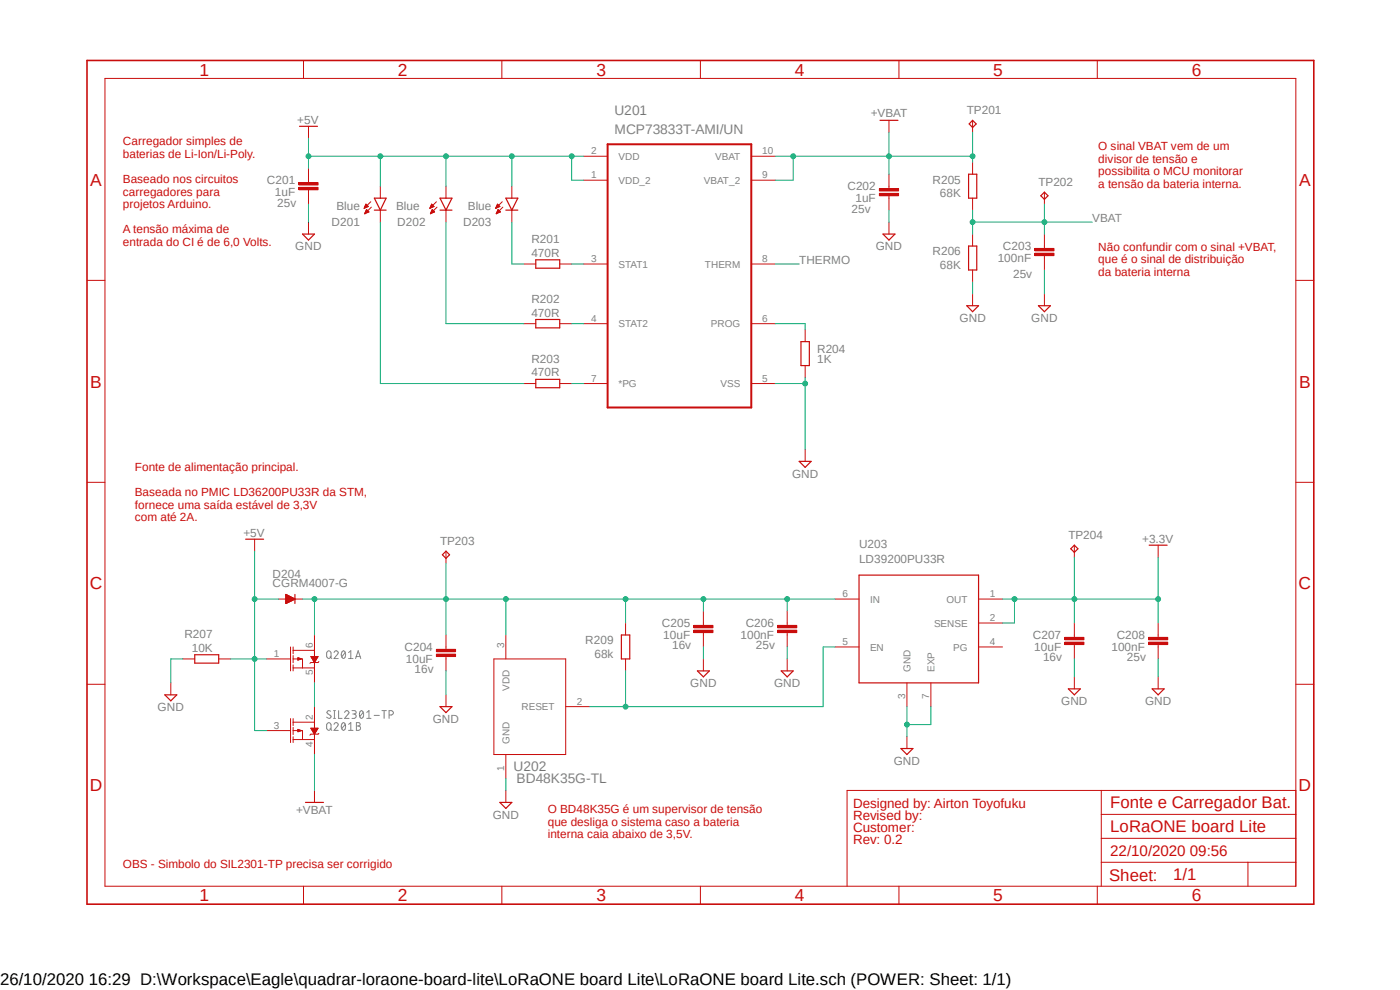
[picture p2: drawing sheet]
<svg xmlns="http://www.w3.org/2000/svg" width="297mm" height="210mm" viewBox="0 0 297 210" stroke-linecap="round" stroke-linejoin="round" font-family="sans-serif">
<path d="M17.9 12.5l261.2 179.9M279.1 12.5l-261.2 179.9" fill="none" stroke="#fff" stroke-width=".21"/>
<g fill="none" stroke="#808080" stroke-width=".21">
<path d="M69.4 138.3l.2-.2a.47 .47 0 0 1 .6 .4v.7a.47 .47 0 0 1-.4 .5 .47 .47 0 0 1-.5-.5zM70 139.3l.4 .4M70.9 138.4a.43 .43 0 0 1 .6-.3 .43 .43 0 0 1 .1 .7l-.7 .9h.9M72.7 138.1l.2-.1a.96 .96 0 0 1 0 1.7l-.3-.3a1.06 1.06 0 0 1 .1-1.3zM73.2 138.4l-.7 .9M74 139.7h.9M74 138.4l.4-.4v1.7M75.4 139.7l.6-1.7 .5 1.7M75.6 139.3h.8M69.4 153.5l.2-.1a.47 .47 0 0 1 .6 .4v.7a.47 .47 0 0 1-.4 .4 .47 .47 0 0 1-.5-.4zM70 154.6l.4 .3M70.1 150.9a.42 .42 0 0 0-.5-.1 .42 .42 0 0 0-.2 .5l.8 .7-.4 .4-.5-.3"/>
<path d="M70.8 152.4h.4M70.8 150.7h.4M70.9 153.7a.43 .43 0 0 1 .6-.4 .43 .43 0 0 1 .1 .7l-.7 .9h.9M71 150.7v1.7M71.8 150.7v1.7h.8M72.7 153.4l.2-.1a.96 .96 0 0 1 0 1.6l-.3-.2a1.06 1.06 0 0 1 .1-1.3zM73.1 151.1a.44 .44 0 0 1 .6-.3 .44 .44 0 0 1 .2 .7l-.8 .9h.9M73.2 153.7l-.7 .9M74 153.7l.4-.4v1.6M74 154.9h.9M74.7 150.7h.5a.36 .36 0 0 1 .4 .4 .36 .36 0 0 1-.4 .4h-.4M75.1 151.5a.47 .47 0 0 1 .5 .4 .47 .47 0 0 1-.5 .5h-.4"/>
<path d="M75.6 153.3h.5a.36 .36 0 0 1 .3 .3 .36 .36 0 0 1-.3 .4 .47 .47 0 0 1 .4 .5 .47 .47 0 0 1-.4 .4h-.5zM75.6 154h.5M76.5 150.8l.2-.1a1.02 1.02 0 0 1 0 1.7 1.02 1.02 0 0 1-.2-1.6zM77 151.1l-.7 .9M77.8 152.4h.9M77.8 151.1l.5-.4v1.7M79.4 151.8h1.1M81 150.7h1M81.5 150.7v1.7M82.5 151.7h.5a.47 .47 0 0 0 .5-.5 .47 .47 0 0 0-.5-.5h-.5v1.7"/>
</g>
<g fill="none" stroke="#c90d0c" stroke-width=".21">
<path d="M22.3 16.6h252.6v171.4h-252.6zM64.4 12.8v3.8M106.5 12.8v3.8M148.6 12.8v3.8M190.7 12.8v3.8M232.8 12.8v3.8M65.4 38.2v.5M18.5 59.5h3.8M65.4 40.3v.5M65.4 47.1v2.6M274.9 59.5h3.8M18.5 102.3h3.8"/>
<path d="M274.9 102.3h3.8M18.5 145.2h3.8M274.9 145.2h3.8M233.6 167.7v20.3M233.6 177.8h41.3M233.6 172.8h41.3M274.9 167.7h-95.2v20.3M64.4 188v3.8M106.5 188v3.8M148.6 188v3.8M190.7 188v3.8M232.8 188v3.8"/>
<path d="M233.6 182.9h41.3M264.8 182.9v5.1"/>
</g>
<path d="M18.5 12.8h260.2v179h-260.2z" fill="none" stroke="#c90d0c" stroke-width=".34"/>
<path d="M64.2 49.7h2.5l-1.3 1.2z" fill="none" stroke="#c90d0c" stroke-width=".25"/>
<path d="M63.4 39.8h4.1v.5h-4.1z" fill-rule="evenodd" fill="#c90d0c"/>
<path d="M63.4 39.8h4.1v.5h-4.1z" fill="none" stroke="#c90d0c" stroke-width=".21"/>
<path d="M63.4 38.7h4.1v.5h-4.1z" fill-rule="evenodd" fill="#c90d0c"/>
<path d="M63.4 38.7h4.1v.5h-4.1zM65.4 35.7v2.5M188.6 39.5v.5M65.4 40.8v2.5M188.6 41.5v.5M170.8 69.9v2.6M170.8 77.6v2.5M170.8 95.3v2.6" fill="none" stroke="#c90d0c" stroke-width=".21"/>
<path d="M169.9 72.5h1.8v5.1h-1.8zM169.5 97.9h2.6l-1.3 1.2z" fill="none" stroke="#c90d0c" stroke-width=".25"/>
<path d="M186.6 41h4v.5h-4z" fill-rule="evenodd" fill="#c90d0c"/>
<path d="M186.6 41h4v.5h-4z" fill="none" stroke="#c90d0c" stroke-width=".21"/>
<path d="M186.6 40h4v.5h-4z" fill-rule="evenodd" fill="#c90d0c"/>
<path d="M188.6 37v2.5M186.6 40h4v.5h-4zM188.6 42v2.6M221.6 52.2v.5M221.6 54.2v.5" fill="none" stroke="#c90d0c" stroke-width=".21"/>
<path d="M219.5 53.7h4.1v.5h-4.1z" fill-rule="evenodd" fill="#c90d0c"/>
<path d="M219.5 53.7h4.1v.5h-4.1z" fill="none" stroke="#c90d0c" stroke-width=".21"/>
<path d="M219.5 52.7h4.1v.5h-4.1z" fill-rule="evenodd" fill="#c90d0c"/>
<g fill="none" stroke="#c90d0c" stroke-width=".21">
<path d="M206.3 34.4v2.6M188.6 47.1v2.6M206.3 42v2.6M206.3 49.7v2.5M206.3 57.3v2.5M219.5 52.7h4.1v.5h-4.1zM221.6 49.7v2.5M221.6 54.7v2.6M206.3 62.4v2.5M221.6 62.4v2.5M38.8 139.8h2.5M46.4 139.8h2.5"/>
<path d="M56.6 139.8h5M59.1 127.1h1.6M60.7 126.1l1.9 1-1.9 .9zM60.7 127.9h.1M60.7 127.8h.3M60.7 127.8h.5M60.7 127.7h.7M60.7 127.6h.9M60.7 127.5h1M60.7 127.4h1.2M60.7 127.3h1.4M60.7 127.2h1.6"/>
<path d="M60.7 127.1h1.7M60.7 127h1.8M60.7 127h1.7M60.7 126.9h1.5M60.7 126.8h1.3M60.7 126.7h1.1M60.7 126.6h.9M60.7 126.5h.8M60.7 126.4h.6M60.7 126.3h.4M60.7 126.2h.2M60.7 126.2h.1"/>
<path d="M61.6 137.2v5.1M62.2 137.2v1.5M62.2 139.1v1.5M62.2 139.8h2v1.9M62.2 138h4.5M62.6 127.1h1.6M63.2 139.9h.3M63.2 139.7h.7M63.2 139.7h.5M63.2 139.6h.2M63.2 139.5l.8 .3-.8 .2zM66 139.3h1.5l-.8 1.2z"/>
<path d="M66 139.3h1.4M66 139.4h1.4M66.1 139.5h1.2M66.1 139.6h1.2M66.2 139.7h1M66.3 139.7h.9M66.3 139.8h.8M66.3 139.9h.8M66.7 134.7v10.2M94.6 137.2v.6M94.6 139.3v.5M132.7 132.2v2.5"/>
<path d="M132.7 139.8v2.5M36.2 144.9v2.5M56.6 155h5M61.6 152.4v5.1M62.2 141.1v1.2M62.2 152.4v1.5M62.2 154.3v1.5M62.2 156.3v1.2M62.2 141.7h4.5M62.2 155h2v1.9M62.2 156.9h4.5M62.2 153.2h4.5"/>
<path d="M63.2 140h.1M63.2 154.7l.8 .3-.8 .2zM63.2 155.2h.1M63.2 155.1h.4M63.2 155h.7M63.2 154.9h.6M63.2 154.9h.3M63.2 154.8h.1M66 154.5h1.5l-.8 1.2zM66 154.6h1.4M66 154.7h1.4M66.1 154.8h1.2"/>
<path d="M66.2 154.9h1M66.3 155h.8M66.3 155.1h.8M66.4 140h.6M66.4 155.2h.6M66.4 155.3h.6M66.5 140.1h.5M66.5 155.4h.4M66.5 140.2h.4M66.5 140.3h.3M66.5 155.5h.4M66.6 140.4h.2"/>
<path d="M66.6 155.6h.2M66.6 155.7h.2M66.7 140.5h.1M66.7 149.9v10.2M67.6 140.3l-.1 .2h-1.5l-.3 .2M67.6 155.6l-.1 .1h-1.5l-.3 .3"/>
</g>
<path d="M205.5 37h1.7v5h-1.7zM187.3 49.7h2.6l-1.3 1.2zM205.5 52.2h1.7v5.1h-1.7zM205.1 64.9h2.5l-1.3 1.2zM220.3 64.9h2.5l-1.2 1.2zM41.3 138.9h5.1v1.8h-5.1zM60.7 126.1l1.9 1-1.9 .9zM62.6 126.1v1.9M131.8 134.7h1.8v5.1h-1.8zM35 147.4h2.5l-1.3 1.3z" fill="none" stroke="#c90d0c" stroke-width=".25"/>
<path d="M92.6 138.8h4v.5h-4z" fill-rule="evenodd" fill="#c90d0c"/>
<path d="M92.6 138.8h4v.5h-4z" fill="none" stroke="#c90d0c" stroke-width=".21"/>
<path d="M92.6 137.8h4v.5h-4z" fill-rule="evenodd" fill="#c90d0c"/>
<g fill="none" stroke="#c90d0c" stroke-width=".21">
<path d="M92.6 137.8h4v.5h-4zM94.6 134.7v2.5M94.6 139.8v2.5M104.8 139.8h15.2v20.3h-15.2zM107.3 134.7v5.1M149.2 132.2v.5M149.2 134.2v.5M177.2 127.1h5M177.2 137.2h5M207.6 127.1h5.1M207.6 132.2h5.1M207.6 137.2h5.1"/>
<path d="M94.6 147.4v2.5M120 149.9h5.1M192.4 144.9v5M197.5 144.9v5M107.3 160.1v5M107.3 167.7v2.5"/>
</g>
<path d="M182.2 122h25.4v22.9h-25.4zM93.3 149.9h2.6l-1.3 1.3zM106 170.2h2.6l-1.3 1.3z" fill="none" stroke="#c90d0c" stroke-width=".25"/>
<path d="M147.2 133.7h4.1v.5h-4.1z" fill-rule="evenodd" fill="#c90d0c"/>
<path d="M147.2 133.7h4.1v.5h-4.1z" fill="none" stroke="#c90d0c" stroke-width=".21"/>
<path d="M147.2 132.7h4.1v.5h-4.1z" fill-rule="evenodd" fill="#c90d0c"/>
<path d="M147.2 132.7h4.1v.5h-4.1zM149.2 129.6v2.6M149.2 134.7v2.5M149.2 139.8v2.5M227.9 134.7v.5M227.9 136.7v.5M192.4 156.3v2.5" fill="none" stroke="#c90d0c" stroke-width=".21"/>
<path d="M148 142.3h2.5l-1.3 1.3zM191.1 158.8h2.6l-1.3 1.3z" fill="none" stroke="#c90d0c" stroke-width=".25"/>
<path d="M225.9 136.2h4.1v.5h-4.1z" fill-rule="evenodd" fill="#c90d0c"/>
<path d="M225.9 136.2h4.1v.5h-4.1z" fill="none" stroke="#c90d0c" stroke-width=".21"/>
<path d="M225.9 135.2h4.1v.5h-4.1z" fill-rule="evenodd" fill="#c90d0c"/>
<path d="M225.9 135.2h4.1v.5h-4.1zM227.9 132.2v2.5M227.9 137.2v2.6M245.7 134.7v.5M245.7 136.7v.5" fill="none" stroke="#c90d0c" stroke-width=".21"/>
<path d="M243.7 136.2h4v.5h-4z" fill-rule="evenodd" fill="#c90d0c"/>
<path d="M243.7 136.2h4v.5h-4z" fill="none" stroke="#c90d0c" stroke-width=".21"/>
<path d="M243.7 135.2h4v.5h-4z" fill-rule="evenodd" fill="#c90d0c"/>
<path d="M167 132.2v.5M167 134.2v.5M243.7 135.2h4v.5h-4zM245.7 132.2v2.5M245.7 137.2v2.6" fill="none" stroke="#c90d0c" stroke-width=".21"/>
<path d="M165 133.7h4v.5h-4z" fill-rule="evenodd" fill="#c90d0c"/>
<path d="M165 133.7h4v.5h-4z" fill="none" stroke="#c90d0c" stroke-width=".21"/>
<path d="M165 132.7h4v.5h-4z" fill-rule="evenodd" fill="#c90d0c"/>
<g fill="none" stroke="#c90d0c" stroke-width=".21">
<path d="M65.4 26.8v2.5M80.7 39.5v2.5M94.6 39.5v2.5M108.6 39.5v2.5M123.8 38.2h5.1M123.8 33.1h5.1M159.4 38.2h5.1M159.4 33.1h5.1M188.6 25.5v2.6M206.3 25.5v2.6M77.3 44.2h.1M77.3 44.1h.2"/>
<path d="M77.3 44h.4M77.3 43.9h.6M77.4 43.8h.7M77.4 45.3v.1M77.4 43.7h.7M77.4 45.2h.2M77.4 45.1h.4M77.5 43.6h.4M77.5 45h.5M77.5 45h.7M77.6 43.4h.2M77.6 44.9h.6"/>
<path d="M77.6 43.3h.1M77.6 44.8h.5M77.6 44.7h.4M77.7 44.6h.2M77.7 44.5h.1M77.8 44.4l.5 .6-.9 .3zM78.1 43.8l-.5-.5-.3 .9M78.1 43.8l-.8 .4M78.7 42.8l-1.4 1.4M78.8 43.9l-1.4 1.4M80.7 44.6v2.5M91.2 44.2h.1"/>
<path d="M91.3 44.1h.1M91.3 44h.4M91.3 43.9h.6M91.3 45.3h.1M91.4 43.8h.7M91.4 45.2h.2M91.4 43.7h.6M91.4 45.1h.4M91.4 43.6h.5M91.4 45h.6M91.5 43.6h.3M91.5 45h.7"/>
<path d="M91.5 43.4h.2M91.5 44.9h.7M91.6 43.3h.1M91.6 44.8h.5M91.6 43.3l-.4 .9M91.6 43.3l.5 .5M91.6 44.7h.4M91.7 44.6h.2M91.7 44.5h.1M92.1 43.8l-.9 .4M92.2 45l-.5-.6-.4 .9M92.2 45l-.9 .3"/>
<path d="M92.6 42.8l-1.4 1.4M92.7 43.9l-1.4 1.4M94.6 44.6v2.5M105.2 44.1h.2M105.2 44.2h.1M105.2 44h.4M105.3 43.9h.5M105.3 45.3h.1M105.3 43.8h.7M105.3 45.2h.2M105.4 43.7h.6M105.4 45.1h.3"/>
<path d="M105.4 43.6h.5M105.4 45h.5M105.5 43.6h.3M105.5 45h.6M105.5 43.4h.2M105.5 44.9h.6M105.5 43.3h.1M105.5 44.8h.5M105.5 43.3l-.3 .9M105.5 43.3l.5 .5M105.6 44.7h.3M105.6 44.6h.2"/>
<path d="M105.6 44.5h.1M105.7 44.4l.5 .6-.9 .3zM106 43.8l-.8 .4M106.6 42.8l-1.4 1.4M106.7 43.9l-1.4 1.4M108.6 44.6v2.5M111.1 56h2.6M118.7 56h2.6M123.8 56h5.1M159.4 56h5.1M221.6 40.8v2.5M111.1 68.7h2.6"/>
<path d="M118.7 68.7h2.6M123.8 68.7h5.1M159.4 68.7h5.1M111.1 81.4h2.6M118.7 81.4h2.6M123.8 81.4h5.1M159.4 81.4h5.1M54 114.4v2.5M94.6 116.9v2.6M227.9 115.7v2.5M245.7 115.7v2.5M165 132.7h4v.5h-4z"/>
<path d="M167 129.6v2.6M167 134.7v2.5M167 139.8v2.5M227.9 143.6v2.5M245.7 143.6v2.5M66.7 167.7v2.5"/>
</g>
<g fill="none" stroke="#c90d0c" stroke-width=".25">
<path d="M63.5 26.8h3.9M186.7 25.5h3.8M206.3 25.5l.8 .8-.8 .8-.7-.8zM79.4 42h2.5l-1.2 2.6zM79.4 44.6h2.5M93.3 44.6h2.6M93.3 42h2.6l-1.3 2.6zM107.3 44.6h2.6M107.3 42h2.6l-1.3 2.6zM113.7 55.1h5v1.8h-5zM221.6 40.8l.7 .7-.7 .8-.8-.8zM113.7 67.8h5v1.8h-5z"/>
<path d="M113.7 80.5h5v1.8h-5zM52.1 114.4h3.8M93.9 117.7l.7-.8 .8 .8-.8 .7zM227.2 116.4l.7-.7 .8 .7-.8 .8zM243.8 115.7h3.8M165.7 142.3h2.6l-1.3 1.3zM226.7 146.1h2.5l-1.3 1.3zM244.4 146.1h2.6l-1.3 1.3zM64.8 170.2h3.8"/>
</g>
<path d="M128.9 30.6h30.5v55.8h-30.5z" fill="none" stroke="#c90d0c" stroke-width=".42"/>
<path d="M206.3 44.6v5.1M206.3 47.1h15.3v2.6M164.5 68.7h6.3v1.2" fill="none" stroke="#0dab76" stroke-width=".21"/>
<circle cx="206.3" cy="47.1" r=".51" fill="#0dab76"/>
<g fill="none" stroke="#0dab76" stroke-width=".21">
<path d="M221.6 47.1h10.1"/>
<circle cx="206.3" cy="47.1" r=".51"/>
</g>
<circle cx="221.6" cy="47.1" r=".51" fill="#0dab76"/>
<g fill="none" stroke="#0dab76" stroke-width=".21">
<path d="M221.6 43.3v3.8M177.2 137.2h-2.6v12.7h-49.5M66.7 144.9v5M132.7 142.3v7.6"/>
<circle cx="221.6" cy="47.1" r=".51"/>
</g>
<circle cx="132.7" cy="149.9" r=".51" fill="#0dab76"/>
<g fill="none" stroke="#0dab76" stroke-width=".21">
<path d="M64.2 127.1h2.5v7.6"/>
<circle cx="132.7" cy="149.9" r=".51"/>
</g>
<circle cx="66.7" cy="127.1" r=".51" fill="#0dab76"/>
<g fill="none" stroke="#0dab76" stroke-width=".21">
<path d="M107.3 127.1v7.6M132.7 132.2v-5.1h-38.1v7.6"/>
<circle cx="66.7" cy="127.1" r=".51"/>
</g>
<circle cx="107.3" cy="127.1" r=".51" fill="#0dab76"/>
<g fill="none" stroke="#0dab76" stroke-width=".21">
<path d="M132.7 127.1h16.5v2.5"/>
<circle cx="107.3" cy="127.1" r=".51"/>
</g>
<circle cx="132.7" cy="127.1" r=".51" fill="#0dab76"/>
<g fill="none" stroke="#0dab76" stroke-width=".21">
<path d="M167 127.1h10.2"/>
<circle cx="132.7" cy="127.1" r=".51"/>
</g>
<circle cx="149.2" cy="127.1" r=".51" fill="#0dab76"/>
<g fill="none" stroke="#0dab76" stroke-width=".21">
<path d="M149.2 127.1h17.8v2.5"/>
<circle cx="149.2" cy="127.1" r=".51"/>
</g>
<circle cx="167" cy="127.1" r=".51" fill="#0dab76"/>
<circle cx="167" cy="127.1" r=".51" fill="none" stroke="#0dab76" stroke-width=".21"/>
<circle cx="94.6" cy="127.1" r=".51" fill="#0dab76"/>
<g fill="none" stroke="#0dab76" stroke-width=".21">
<path d="M94.6 119.5v7.6h-27.9M192.4 149.9v6.4M197.5 149.9v3.8h-5.1"/>
<circle cx="94.6" cy="127.1" r=".51"/>
</g>
<circle cx="192.4" cy="153.7" r=".51" fill="#0dab76"/>
<g fill="none" stroke="#0dab76" stroke-width=".21">
<path d="M65.4 43.3v3.8M188.6 44.6v2.5M206.3 59.8v2.6M221.6 57.3v5.1M164.5 81.4h6.3M170.8 80.1v15.2M38.8 139.8h-2.6v5.1M149.2 137.2v2.6M167 137.2v2.6M227.9 139.8v3.8M245.7 139.8v3.8M94.6 142.3v5.1"/>
<path d="M107.3 165.1v2.6"/>
<circle cx="192.4" cy="153.7" r=".51"/>
</g>
<circle cx="170.8" cy="81.4" r=".51" fill="#0dab76"/>
<g fill="none" stroke="#0dab76" stroke-width=".21">
<path d="M245.7 118.2v8.9h-33M227.9 127.1v5.1"/>
<circle cx="170.8" cy="81.4" r=".51"/>
</g>
<circle cx="227.9" cy="127.1" r=".51" fill="#0dab76"/>
<g fill="none" stroke="#0dab76" stroke-width=".21">
<path d="M245.7 127.1v5.1"/>
<circle cx="227.9" cy="127.1" r=".51"/>
</g>
<circle cx="245.7" cy="127.1" r=".51" fill="#0dab76"/>
<g fill="none" stroke="#0dab76" stroke-width=".21">
<path d="M215.2 127.1v5.1h-2.5"/>
<circle cx="245.7" cy="127.1" r=".51"/>
</g>
<circle cx="215.2" cy="127.1" r=".51" fill="#0dab76"/>
<g fill="none" stroke="#0dab76" stroke-width=".21">
<path d="M227.9 118.2v8.9M48.9 139.8h5.1v15.2h2.6"/>
<circle cx="215.2" cy="127.1" r=".51"/>
</g>
<circle cx="54" cy="139.8" r=".51" fill="#0dab76"/>
<g fill="none" stroke="#0dab76" stroke-width=".21">
<path d="M54 116.9v22.9M54 127.1h5.1"/>
<circle cx="54" cy="139.8" r=".51"/>
</g>
<circle cx="54" cy="127.1" r=".51" fill="#0dab76"/>
<g fill="none" stroke="#0dab76" stroke-width=".21">
<path d="M65.4 33.1h58.4M65.4 29.3v6.4M54 139.8h2.6"/>
<circle cx="54" cy="127.1" r=".51"/>
</g>
<circle cx="65.4" cy="33.1" r=".51" fill="#0dab76"/>
<g fill="none" stroke="#0dab76" stroke-width=".21">
<path d="M121.3 33.1v5.1h2.5"/>
<circle cx="65.4" cy="33.1" r=".51"/>
</g>
<circle cx="121.3" cy="33.1" r=".51" fill="#0dab76"/>
<g fill="none" stroke="#0dab76" stroke-width=".21">
<path d="M108.6 33.1v6.4"/>
<circle cx="121.3" cy="33.1" r=".51"/>
</g>
<circle cx="108.6" cy="33.1" r=".51" fill="#0dab76"/>
<g fill="none" stroke="#0dab76" stroke-width=".21">
<path d="M94.6 33.1v6.4"/>
<circle cx="108.6" cy="33.1" r=".51"/>
</g>
<circle cx="94.6" cy="33.1" r=".51" fill="#0dab76"/>
<g fill="none" stroke="#0dab76" stroke-width=".21">
<path d="M80.7 33.1v6.4"/>
<circle cx="94.6" cy="33.1" r=".51"/>
</g>
<circle cx="80.7" cy="33.1" r=".51" fill="#0dab76"/>
<g fill="none" stroke="#0dab76" stroke-width=".21">
<path d="M206.3 34.4v-1.3h-17.7v3.9M66.7 160.1v7.6"/>
<circle cx="80.7" cy="33.1" r=".51"/>
</g>
<circle cx="188.6" cy="33.1" r=".51" fill="#0dab76"/>
<g fill="none" stroke="#0dab76" stroke-width=".21">
<path d="M188.6 28.1v5M206.3 28.1v5"/>
<circle cx="188.6" cy="33.1" r=".51"/>
</g>
<circle cx="206.3" cy="33.1" r=".51" fill="#0dab76"/>
<g fill="none" stroke="#0dab76" stroke-width=".21">
<path d="M164.5 33.1h24.1M168.3 33.1v5.1h-3.8"/>
<circle cx="206.3" cy="33.1" r=".51"/>
</g>
<circle cx="168.3" cy="33.1" r=".51" fill="#0dab76"/>
<g fill="none" stroke="#0dab76" stroke-width=".21">
<path d="M80.7 47.1v34.3h30.4M94.6 47.1v21.6h16.5M108.6 47.1v8.9h2.5M121.3 56h2.5M164.5 56h5M121.3 68.7h2.5M121.3 81.4h2.5"/>
<circle cx="168.3" cy="33.1" r=".51"/>
</g>
<g font-size="3.7" fill="#c90d0c">
<text x="42.3" y="16">1</text>
<text x="84.4" y="16">2</text>
<text x="126.5" y="16">3</text>
<text x="168.6" y="16">4</text>
<text x="210.7" y="16">5</text>
<text x="252.9" y="16">6</text>
<text x="19.1" y="39.4">A</text>
<text x="275.6" y="39.4">A</text>
<text x="19.1" y="82.2">B</text>
<text x="275.6" y="82.2">B</text>
<text x="19" y="125.1">C</text>
<text x="275.5" y="125.1">C</text>
<text x="19" y="167.9">D</text>
<text x="275.5" y="167.9">D</text>
<text x="42.3" y="191.2">1</text>
<text x="84.4" y="191.2">2</text>
<text x="126.5" y="191.2">3</text>
<text x="168.6" y="191.2">4</text>
<text x="210.7" y="191.2">5</text>
<text x="252.9" y="191.2">6</text>
</g>
<g font-size="3.6" fill="#c90d0c">
<text x="235.5" y="171.5">Fonte e Carregador Bat.</text>
<text x="235.5" y="176.6">LoRaONE board Lite</text>
<text x="235.3" y="186.9">Sheet:</text>
<text x="248.9" y="186.7">1/1</text>
</g>
<text font-size="3.6" x="0" y="208.9">26/10/2020 16:29 D:\Workspace\Eagle\quadrar-loraone-board-lite\LoRaONE board Lite\LoRaONE board Lite.sch (POWER: Sheet: 1/1)</text>
<text font-size="3.2" fill="#c90d0c" x="235.5" y="181.7">22/10/2020 09:56</text>
<g font-size="2.9" fill="#808080">
<text x="130.3" y="24.4">U201</text>
<text x="130.4" y="28.4">MCP73833T-AMI/UN</text>
<text x="109" y="163.7">U202</text>
<text x="109.6" y="166.2">BD48K35G-TL</text>
</g>
<g font-size="2.8" fill="#c90d0c">
<text x="181" y="171.5">Designed by: Airton Toyofuku</text>
<text x="181" y="176.6">Customer:</text>
<text x="181" y="179.1">Rev: 0.2</text>
<text x="181" y="174">Revised by:</text>
</g>
<g font-size="2.5" fill="#808080">
<text x="63.1" y="26.3">+5V</text>
<text x="184.7" y="24.9">+VBAT</text>
<text x="205.1" y="24.3">TP201</text>
<text x="56.6" y="39.1">C201</text>
<text x="58.3" y="41.7">1uF</text>
<text x="179.8" y="40.4">C202</text>
<text x="197.8" y="38.9">R205</text>
<text x="199.4" y="41.8">68K</text>
<text x="220.3" y="39.5">TP202</text>
<text x="58.8" y="43.8">25v</text>
<text x="70.4" y="47.9">D201</text>
<text x="71.4" y="44.5">Blue</text>
<text x="84" y="44.5">Blue</text>
<text x="84.3" y="47.9">D202</text>
<text x="98.2" y="47.9">D203</text>
<text x="99.3" y="44.5">Blue</text>
<text x="180.7" y="45.1">25v</text>
<text x="181.5" y="42.9">1uF</text>
<text x="231.7" y="47.1">VBAT</text>
<text x="62.7" y="53.1">GND</text>
<text x="112.7" y="51.6">R201</text>
<text x="185.8" y="53.1">GND</text>
<text x="212.8" y="53.1">C203</text>
<text x="112.7" y="54.5">470R</text>
<text x="169.5" y="56">THERMO</text>
<text x="197.8" y="54.2">R206</text>
<text x="199.4" y="57">68K</text>
<text x="211.7" y="55.6">100nF</text>
<text x="214.9" y="59.1">25v</text>
<text x="112.7" y="64.3">R202</text>
<text x="112.7" y="67.1">470R</text>
<text x="203.6" y="68.3">GND</text>
<text x="218.8" y="68.3">GND</text>
<text x="112.7" y="77">R203</text>
<text x="173.4" y="77">1K</text>
<text x="173.4" y="74.8">R204</text>
<text x="112.7" y="79.8">470R</text>
<text x="168" y="101.3">GND</text>
<text x="51.6" y="113.9">+5V</text>
<text x="93.3" y="115.7">TP203</text>
<text x="182.2" y="119.5">LD39200PU33R</text>
<text x="182.2" y="116.2">U203</text>
<text x="226.7" y="114.4">TP204</text>
<text x="242.3" y="115.1">+3.3V</text>
<text x="57.8" y="124.5">CGRM4007-G</text>
<text x="57.8" y="122.6">D204</text>
<text x="39.1" y="135.4">R207</text>
<text x="124.2" y="136.7">R209</text>
<text x="140.4" y="133.1">C205</text>
<text x="140.7" y="135.6">10uF</text>
<text x="142.6" y="137.8">16v</text>
<text x="157.1" y="135.6">100nF</text>
<text x="158.2" y="133.1">C206</text>
<text x="160.4" y="137.8">25v</text>
<text x="219.1" y="135.6">C207</text>
<text x="236.9" y="135.6">C208</text>
<text x="40.7" y="138.3">10K</text>
<text x="85.8" y="138.1">C204</text>
<text x="86.1" y="140.7">10uF</text>
<text x="88" y="142.8">16v</text>
<text x="126.1" y="139.5">68k</text>
<text x="219.4" y="138.1">10uF</text>
<text x="221.3" y="140.3">16v</text>
<text x="235.8" y="138.1">100nF</text>
<text x="239.1" y="140.3">25v</text>
<text x="146.4" y="145.8">GND</text>
<text x="164.2" y="145.8">GND</text>
<text x="225.1" y="149.6">GND</text>
<text x="242.9" y="149.6">GND</text>
<text x="33.4" y="150.8">GND</text>
<text x="91.8" y="153.3">GND</text>
<text x="189.6" y="162.2">GND</text>
<text x="62.8" y="172.6">+VBAT</text>
<text x="104.5" y="173.7">GND</text>
</g>
<g font-size="2.5" fill="#c90d0c">
<text x="26.1" y="30.9">Carregador simples de</text>
<text x="26.1" y="33.5">baterias de Li-Ion/Li-Poly.</text>
<text x="233" y="31.9">O sinal VBAT vem de um</text>
<text x="233" y="34.5">divisor de tensão e</text>
<text x="26.1" y="38.9">Baseado nos circuitos</text>
<text x="26.1" y="41.5">carregadores para</text>
<text x="233" y="37.2">possibilita o MCU monitorar</text>
<text x="233" y="39.9">a tensão da bateria interna.</text>
<text x="26.1" y="44.2">projetos Arduino.</text>
<text x="26.1" y="49.5">A tensão máxima de</text>
<text x="26.1" y="52.2">entrada do CI é de 6,0 Volts.</text>
<text x="233" y="53.2">Não confundir com o sinal +VBAT,</text>
<text x="233" y="55.9">que é o sinal de distribuição</text>
<text x="233" y="58.5">da bateria interna</text>
<text x="28.6" y="99.9">Fonte de alimentação principal.</text>
<text x="28.6" y="105.2">Baseada no PMIC LD36200PU33R da STM,</text>
<text x="28.6" y="107.9">fornece uma saída estável de 3,3V</text>
<text x="28.6" y="110.6">com até 2A.</text>
<text x="116.2" y="172.5">O BD48K35G é um supervisor de tensão</text>
<text x="116.2" y="175.2">que desliga o sistema caso a bateria</text>
<text x="116.2" y="177.8">interna caia abaixo de 3,5V.</text>
<text x="26.1" y="184.2">OBS - Simbolo do SIL2301-TP precisa ser corrigido</text>
</g>
<g font-size="2.1" fill="#808080">
<text x="125.4" y="32.8">2</text>
<text x="131.2" y="33.9">VDD</text>
<text x="151.7" y="33.9">VBAT</text>
<text x="161.7" y="32.8">10</text>
<text x="125.4" y="37.8">1</text>
<text x="131.2" y="39">VDD_2</text>
<text x="149.4" y="39">VBAT_2</text>
<text x="161.7" y="37.8">9</text>
<text x="125.4" y="55.6">3</text>
<text x="131.2" y="56.8">STAT1</text>
<text x="149.6" y="56.8">THERM</text>
<text x="161.7" y="55.6">8</text>
<text x="125.4" y="68.3">4</text>
<text x="131.2" y="69.4">STAT2</text>
<text x="150.8" y="69.4">PROG</text>
<text x="161.7" y="68.3">6</text>
<text x="125.4" y="81">7</text>
<text x="131.2" y="82.1">*PG</text>
<text x="152.9" y="82.1">VSS</text>
<text x="161.7" y="81">5</text>
<text x="178.7" y="126.7">6</text>
<text x="184.6" y="127.8">IN</text>
<text x="200.8" y="127.8">OUT</text>
<text x="210" y="126.7">1</text>
<text x="210" y="131.8">2</text>
<text x="66.3" y="137.4" transform="rotate(-90 66.3 137.4)">6</text>
<text x="107" y="137.4" transform="rotate(-90 107 137.4)">3</text>
<text x="178.7" y="136.9">5</text>
<text x="198.2" y="132.9">SENSE</text>
<text x="210" y="136.9">4</text>
<text x="58.1" y="139.4">1</text>
<text x="66.3" y="143.3" transform="rotate(-90 66.3 143.3)">5</text>
<text x="184.6" y="138">EN</text>
<text x="193.2" y="142.5" transform="rotate(-90 193.2 142.5)">GND</text>
<text x="198.2" y="142.5" transform="rotate(-90 198.2 142.5)">EXP</text>
<text x="202.2" y="138">PG</text>
<text x="108.1" y="146.6" transform="rotate(-90 108.1 146.6)">VDD</text>
<text x="122.3" y="149.6">2</text>
<text x="192" y="148.4" transform="rotate(-90 192 148.4)">3</text>
<text x="197.1" y="148.4" transform="rotate(-90 197.1 148.4)">7</text>
<text x="58.1" y="154.6">3</text>
<text x="66.3" y="152.7" transform="rotate(-90 66.3 152.7)">2</text>
<text x="110.7" y="150.7">RESET</text>
<text x="66.3" y="158.5" transform="rotate(-90 66.3 158.5)">4</text>
<text x="108.1" y="157.7" transform="rotate(-90 108.1 157.7)">GND</text>
<text x="107" y="163.6" transform="rotate(-90 107 163.6)">1</text>
</g>
</svg>
